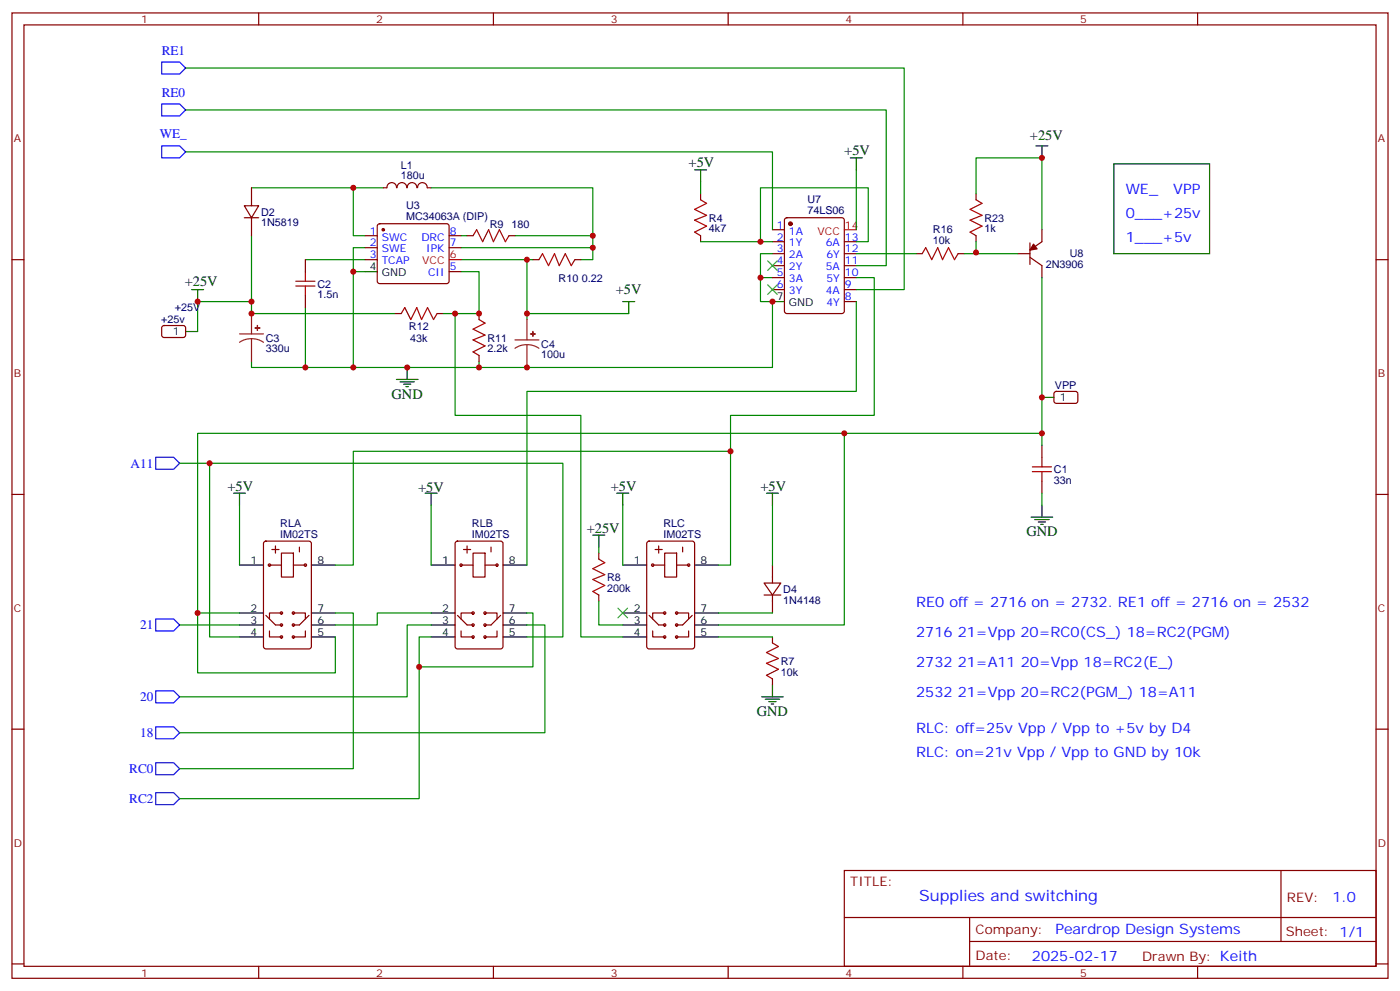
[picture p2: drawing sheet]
<svg xmlns="http://www.w3.org/2000/svg" width="412mm" height="292mm" viewBox="0 0 412 292" stroke-linecap="round" stroke-linejoin="round" font-family="sans-serif">
<g fill="none" stroke="#870000" stroke-width=".35">
<path d="M3.5 3.8h405.4v284.3h-405.4zM7.1 7.3h398.2v277.3h-398.2zM76.2 3.8v3.5M145.3 3.8v3.5M214.5 3.8v3.5M283.6 3.8v3.5M352.8 3.8v3.5M74.1 55.3v5.3M112.9 55.3h1M114 55.3a1.41 1.41 0 0 1 1.4-1.5 1.41 1.41 0 0 1 1.4 1.5M117 55.3a1.41 1.41 0 0 1 1.4-1.5 1.41 1.41 0 0 1 1.4 1.5M120 55.3a1.41 1.41 0 0 1 1.4-1.5 1.41 1.41 0 0 1 1.4 1.5"/>
<path d="M123 55.3a1.41 1.41 0 0 1 1.4-1.5 1.41 1.41 0 0 1 1.4 1.5M125.9 55.3h1.1M206.4 57.1v1.7M287.5 57.1v1.7M3.5 76.5h3.6M72 60.6h4.2l-2.1 3.5zM72 64.1h4.2M74.1 64.1v5.3M90 76.5v3.5M107.6 76.5h3.5M107.6 69.4h3.5M107.6 73h3.5"/>
<path d="M111.4 66.1l.4-.2h19.8l.5 .2 .2 .5v16.2l-.2 .5-.5 .2h-19.8l-.5-.2-.2-.5v-16.2zM132.3 69.4h3.5M132.3 73h3.5M137.6 69.4h1.7M149.9 69.4h1.8M157 76.5h1.7M169.3 76.5h1.8M206.4 69.4v1.8M227.5 67.7h3.6M227.5 71.2h3.6M227.5 74.7h3.6M227.5 78.2h3.6"/>
<path d="M231.3 64.3l.5-.2h16.2l.7 .5v27.1l-.5 .6-16.4 .1-.7-.5v-27.1zM248.7 71.2h3.5M248.7 74.7h3.5M248.7 78.2h3.5M269.9 74.7h1.7M282.2 74.7h1.8M287.5 69.4v1.8M299.9 74.7h3.5M303.4 75.8l3.5 2.4v3.6M303.4 71.5v6.4M306.9 67.7v3.5l-3.5 2.5M405.3 76.5h3.6"/>
<path d="M47.9 96.1l.4-.2h5.9l.5 .7-.1 2.4-.6 .4-5.9-.1-.5-.6v-2.1zM90 87.1v3.5M116.4 92.4h1.8M128.8 92.4h1.7M132.3 80h3.5M141.1 92.4v1.7M227.5 81.8h3.6M227.5 85.3h3.6M248.7 81.8h3.5M248.7 85.3h3.5M248.7 88.8h3.5M141.1 104.7v1.8"/>
<path d="M310.7 115.5l.4-.2h6l.4 .7-.1 2.4-.6 .4-5.9-.1-.5-.6v-2.1zM306.9 131.2v3.5M3.5 145.6h3.6M77.8 159.6l.5-.2h12.7l.7 .4v30.6l-.4 .7h-13l-.6-.4-.1-30.6zM134.3 159.6l.5-.2h12.7l.6 .4 .1 30.6-.5 .7h-12.9l-.7-.4v-30.6zM190.7 159.6l.5-.2h12.7l.7 .4v30.6l-.5 .7h-12.9l-.6-.4-.1-30.6zM306.9 141.7v3.6M405.3 145.6h3.6M79.4 166.4h3.5M80.1 161.9h2.1M81.1 160.8v2.1M82.9 162.9h3.5v7.1h-3.5z"/>
<path d="M86.4 166.4h3.6M88.2 161.1v1.5M135.8 166.4h3.5M136.5 161.9h2.1M137.6 160.8v2.1M139.3 162.9h3.6v7.1h-3.6zM142.9 166.4h3.5M144.6 161.1v1.5M176.4 162.9v1.8M176.4 175.3v1.7M192.3 166.4h3.5M193 161.9h2.1"/>
<path d="M194 160.8v2.1M195.8 162.9h3.5v7.1h-3.5zM199.3 166.4h3.5M201.1 161.1v1.5M225.1 171.7h4.9l-2.5 3.6zM225.1 175.3h4.9M227.5 166.4v5.3M227.5 175.3v5.3M78.3 181.3l2.8 2.8h1.8M79.4 185.8v1.8h3.5M82.9 180.6h-3.5v1.7M86.4 180.6h3.6v1.7"/>
<path d="M90 185.8v1.8h-3.6M91 181.3l-2.8 2.8h-1.8M134.8 181.3l2.8 2.8h1.7M135.8 185.8v1.8h3.5M139.3 180.6h-3.5v1.7M142.9 180.6h3.5v1.7M146.4 185.8v1.8h-3.5M147.5 181.3l-2.9 2.8h-1.7M191.2 181.3l2.8 2.8h1.8M192.3 185.8v1.8h3.5M195.8 180.6h-3.5v1.7M199.3 180.6h3.5v1.7"/>
<path d="M202.8 185.8v1.8h-3.5M203.9 181.3l-2.8 2.8h-1.8M227.5 187.6v1.8M227.5 200v1.7M3.5 214.8h3.6M405.3 214.8h3.6M248.7 256.4h156.6v28.2h-156.6zM377.3 256.4v20.9M248.7 270.2h156.5M285.6 277.3h119.6M285.6 270.2v14.2M3.5 283.9h3.6"/>
<path d="M76.2 284.6v3.5M145.3 284.6v3.5M214.5 284.6v3.5M283.6 284.6v3.5M352.8 284.6v3.5M405.3 283.9h3.6"/>
<circle cx="79.4" cy="166.4" r=".35"/>
<circle cx="90" cy="166.4" r=".35"/>
<circle cx="135.8" cy="166.4" r=".35"/>
<circle cx="146.4" cy="166.4" r=".35"/>
<circle cx="192.3" cy="166.4" r=".35"/>
<circle cx="202.8" cy="166.4" r=".35"/>
<circle cx="82.9" cy="180.6" r=".35"/>
<circle cx="82.9" cy="184.1" r=".35"/>
<circle cx="82.9" cy="187.6" r=".35"/>
<circle cx="86.4" cy="180.6" r=".35"/>
<circle cx="86.4" cy="184.1" r=".35"/>
<circle cx="86.4" cy="187.6" r=".35"/>
<circle cx="139.3" cy="180.6" r=".35"/>
<circle cx="139.3" cy="187.6" r=".35"/>
<circle cx="139.3" cy="184.1" r=".35"/>
<circle cx="142.9" cy="180.6" r=".35"/>
<circle cx="142.9" cy="184.1" r=".35"/>
<circle cx="142.9" cy="187.6" r=".35"/>
<circle cx="195.8" cy="187.6" r=".35"/>
<circle cx="195.8" cy="180.6" r=".35"/>
<circle cx="195.8" cy="184.1" r=".35"/>
<circle cx="199.3" cy="187.6" r=".35"/>
<circle cx="199.3" cy="180.6" r=".35"/>
<circle cx="199.3" cy="184.1" r=".35"/>
</g>
<g fill="none" stroke="#008700" stroke-width=".35">
<path d="M54.7 32.4h206.4v45.8h-8.9M54.7 20h211.6v65.3h-14.1M54.7 44.7h172.8v23M74.1 55.3h30M112.9 55.3h-8.8v14.1h3.5M127 55.3h47.6v14.1M206.4 53.6v3.5M252.2 50v17.7M287.5 57.1v-10.6h19.4v21.2M74.1 69.4v23h42.3M90 76.5h17.6M107.6 73h-3.5v7h3.5"/>
<path d="M135.8 73h38.8M135.8 76.5h21.2M135.8 69.4h1.8M151.7 69.4h22.9v7.1h-3.5M155.2 76.5v17.6M206.4 71.2h17.6M227.5 74.7h-3.5v7.1M227.5 71.2h-3.5v-15.9h31.8v15.9h-3.6M252.2 74.7h17.7M287.5 71.2v3.5h12.4M287.5 74.4v.3h-3.5M74.1 88.8h-15.9v8.8"/>
<path d="M90 90.6v17.6h14.1M104.1 80v28.2h37M134.1 92.4v29.9h37v65.3h12.3M135.8 80h5.3v12.4h-10.6M155.2 92.4h30M227.5 81.8h-3.5v7h3.5v19.4h-86.4v-1.7M252.2 81.8h5.3v40.5h-42.3v10.6M252.2 88.8v26.5h-97v51.1M306.9 81.8v45.8h-248.7v53h12.4M74.1 106.5v1.7h15.9M52.9 136.5h8.8v51.1h8.9M61.7 136.5h104.1v51.1h-10.6"/>
<path d="M248.7 127.6v56.5h-37M306.9 127.6v3.6M70.6 148.8v17.6M127 148.8v17.6M183.4 148.8v17.6M227.5 148.8v17.6M306.9 145.3v3.5M98.8 166.4h5.3v-33.5h111.1v33.5h-3.5M176.4 177v7.1h7M176.4 161.1v1.8M52.9 184.1h17.7M58.2 180.6v17.6h40.6v-10.6"/>
<path d="M98.8 180.6h5.3v45.8h-51.2M123.5 196.4v38.8h-70.6M127 184.1h-7.1v21.1h-67M127 180.6h-15.9v3.5h-12.3M155.2 184.1h5.3v31.7h-107.6M155.2 180.6h1.8v15.8h-33.5v-8.8h3.5M211.7 180.6h15.8M211.7 187.6h15.8"/>
</g>
<path d="M70.6 98.4h7M74.1 99.8l-1.9 .2-1.6 .8M74.1 99.8l1.8 .2 1.7 .8M74.1 92.4v6M74.1 99.8v6.7M155.2 94.1v6M151.7 100.1h7M155.2 101.5l-1.8 .3-1.7 .8M155.2 101.5l1.9 .3 1.6 .8M155.2 101.5v6.7" fill="none" stroke="#8c2424" stroke-width=".35"/>
<g fill="#8c2424" stroke="#8c2424" stroke-width=".35">
<path d="M156.3 98.4h1.4z"/>
<path d="M157 97.6v1.5z"/>
<path d="M75.1 96.6h1.5z"/>
<path d="M75.8 95.9v1.4z"/>
</g>
<g fill="none" stroke="#a10000" stroke-width=".35">
<path d="M206.4 58.8l1.7 1.1-3.5 1.8 3.5 1.7-3.5 1.4 3.5 1.8-3.5 1.8 1.8 1M287.5 58.8l1.8 1.1-3.5 1.8 3.5 1.7-3.5 1.4 3.5 1.8-3.5 1.8 1.7 1M139.3 69.4l1.1-1.7 1.8 3.5 1.7-3.5 1.4 3.5 1.8-3.5 1.8 3.5 1-1.8M158.7 76.5l1.1-1.8 1.8 3.5 1.7-3.5 1.4 3.5 1.8-3.5 1.8 3.5 1-1.7M271.6 74.7l1.1-1.7 1.8 3.5 1.7-3.5 1.4 3.5 1.8-3.5 1.8 3.5 1-1.8M87.1 84.2h5.7M87.1 82.8h5.7M90 80v2.8M90 84.2v2.9M118.2 92.4l1-1.8 1.8 3.5 1.8-3.5 1.4 3.5 1.7-3.5 1.8 3.5 1.1-1.7M141.1 94.1l1.8 1.1-3.6 1.7 3.6 1.8-3.6 1.4 3.6 1.8-3.6 1.7 1.8 1.1M304.1 138.9h5.6"/>
<path d="M304.1 137.5h5.6M306.9 134.7v2.8M306.9 138.9v2.8M176.4 164.7l1.8 1-3.6 1.8 3.6 1.8-3.6 1.4 3.6 1.7-3.6 1.8 1.8 1.1M227.5 189.4l1.8 1-3.5 1.8 3.5 1.8-3.5 1.4 3.5 1.7-3.5 1.8 1.7 1.1"/>
</g>
<g fill="#870000" stroke="#870000" stroke-width=".35">
<path d="M304.4 71.9l1.1 1.4-2.1 .4z"/>
<circle cx="112.9" cy="67.7" r=".35"/>
<circle cx="232.8" cy="65.9" r=".53"/>
</g>
<g fill="none" stroke="#000" stroke-width=".35">
<path d="M204.6 50h3.5M206.4 50v3.6M250.5 46.5h3.5M252.2 46.5v3.5M305.2 43h3.5M306.9 43v3.5M328.1 48.3h28.2v26.4h-28.2zM54.7 97.6h3.5M56.4 85.3h3.6M58.2 85.3v3.5M107.6 80h3.5M183.4 88.8h3.6"/>
<path d="M185.2 88.8v3.6M227.5 88.8h3.6M116.8 111.8h6.3M117.8 112.5h4.3M118.9 113.2h2.1M119.6 113.9h.7M119.9 108.2v3.6M306.9 117.1h3.5M68.8 145.3h3.5M70.6 145.3v3.5M125.2 145.3h3.6M127 145.3v3.5"/>
<path d="M174.6 157.6h3.6M176.4 157.6v3.5M181.7 145.3h3.5M183.4 145.3v3.5M225.8 145.3h3.5M227.5 145.3v3.5M303.7 152.3h6.4M304.8 153h4.2M305.9 153.7h2.1M306.6 154.4h.7M306.9 148.8v3.5M70.6 166.4h7"/>
<path d="M91.7 166.4h7.1M127 166.4h7.1M148.2 166.4h7M183.4 166.4h7.1M204.6 166.4h7.1M70.6 180.6h7M70.6 184.1h7M70.6 187.6h7M91.7 180.6h7.1M91.7 184.1h7.1M91.7 187.6h7.1M127 180.6h7.1"/>
<path d="M127 184.1h7.1M127 187.6h7.1M148.2 180.6h7M148.2 184.1h7M148.2 187.6h7M183.4 180.6h7.1M183.4 184.1h7.1M183.4 187.6h7.1M204.6 180.6h7.1M204.6 184.1h7.1M204.6 187.6h7.1M224.4 205.2h6.3"/>
<path d="M225.4 206h4.3M226.5 206.7h2.1M227.2 207.4h.7M227.5 201.7v3.5"/>
</g>
<path d="M132.3 76.5h3.5M248.7 67.7h3.5" fill="none" stroke="#f00" stroke-width=".35"/>
<path d="M47.6 18.3h5.3l1.8 1.7-1.8 1.8h-5.3zM47.6 30.6h5.3l1.8 1.8-1.8 1.7h-5.3zM47.6 43h5.3l1.8 1.7-1.8 1.8h-5.3zM45.9 134.7h5.3l1.7 1.8-1.7 1.7h-5.3zM45.9 182.3h5.3l1.7 1.8-1.7 1.7h-5.3zM45.9 203.5h5.3l1.7 1.7-1.7 1.8h-5.3zM45.9 214.1h5.3l1.7 1.7-1.7 1.8h-5.3zM45.9 224.6h5.3l1.7 1.8-1.7 1.8h-5.3zM45.9 233.5h5.3l1.7 1.7-1.7 1.8h-5.3z" fill="none" stroke="#00f" stroke-width=".35"/>
<path d="M226.1 76.8l2.9 2.9M229 76.8l-2.9 2.9M226.1 83.9l2.9 2.8M229 83.9l-2.9 2.8M182 179.1l2.9 2.9M184.9 179.1l-2.9 2.9" fill="none" stroke="#3c3" stroke-width=".35"/>
<g fill="#c00">
<circle cx="155.2" cy="76.5" r=".88"/>
<circle cx="90" cy="108.2" r=".88"/>
<circle cx="74.1" cy="92.4" r=".88"/>
<circle cx="104.1" cy="55.3" r=".88"/>
<circle cx="141.1" cy="92.4" r=".88"/>
<circle cx="104.1" cy="108.2" r=".88"/>
<circle cx="104.1" cy="80" r=".88"/>
<circle cx="174.6" cy="73" r=".88"/>
<circle cx="174.6" cy="69.4" r=".88"/>
<circle cx="74.1" cy="88.8" r=".88"/>
<circle cx="119.9" cy="108.2" r=".88"/>
<circle cx="287.5" cy="74.4" r=".88"/>
<circle cx="155.2" cy="108.2" r=".88"/>
<circle cx="141.1" cy="108.2" r=".88"/>
<circle cx="224" cy="81.8" r=".88"/>
<circle cx="227.5" cy="88.8" r=".88"/>
<circle cx="58.2" cy="180.6" r=".88"/>
<circle cx="248.7" cy="127.6" r=".88"/>
<circle cx="134.1" cy="92.4" r=".88"/>
<circle cx="61.7" cy="136.5" r=".88"/>
<circle cx="123.5" cy="196.4" r=".88"/>
<circle cx="306.9" cy="127.6" r=".88"/>
<circle cx="306.9" cy="46.5" r=".88"/>
<circle cx="155.2" cy="92.4" r=".88"/>
<circle cx="215.2" cy="132.9" r=".88"/>
<circle cx="306.9" cy="117.1" r=".88"/>
<circle cx="224" cy="71.2" r=".88"/>
<circle cx="58.2" cy="88.8" r=".88"/>
</g>
<text font-size="4.6" fill="#00f" x="270.8" y="265.4">Supplies and switching</text>
<g font-size="4.2">
<text x="303.4" y="41.2">+25V</text>
<text x="248.7" y="45.8">+5V</text>
<text x="202.8" y="49.3">+5V</text>
<text x="54.4" y="84.2">+25V</text>
<text x="181.4" y="86.7">+5V</text>
<text x="115.4" y="117.4">GND</text>
<text x="67" y="144.6">+5V</text>
<text x="123.2" y="144.9">+5V</text>
<text x="179.9" y="144.6">+5V</text>
<text x="224" y="144.6">+5V</text>
<text x="172.9" y="156.9">+25V</text>
<text x="302.3" y="158">GND</text>
<text x="223" y="210.9">GND</text>
</g>
<g font-size="4.2" fill="#00f">
<text x="331.6" y="57.1">WE_</text>
<text x="345.6" y="57.1">VPP</text>
<text x="331.6" y="64.1">0___+25v</text>
<text x="331.6" y="71.2">1___+5v</text>
<text x="269.9" y="178.8">RE0 off = 2716 on = 2732. RE1 off = 2716 on = 2532</text>
<text x="269.9" y="187.6">2716 21=Vpp 20=RC0(CS_) 18=RC2(PGM)</text>
<text x="269.9" y="196.4">2732 21=A11 20=Vpp 18=RC2(E_)</text>
<text x="269.9" y="205.2">2532 21=Vpp 20=RC2(PGM_) 18=A11</text>
<text x="269.9" y="215.8">RLC: off=25v Vpp / Vpp to +5v by D4</text>
<text x="269.9" y="222.9">RLC: on=21v Vpp / Vpp to GND by 10k</text>
<text x="392.5" y="265.7">1.0</text>
<text x="310.9" y="275.2">Peardrop Design Systems</text>
<text x="304" y="283">2025-02-17</text>
</g>
<g font-size="3.9" fill="#00f">
<text x="47.6" y="16.1">RE1</text>
<text x="47.6" y="28.4">RE0</text>
<text x="47" y="40.7">WE_</text>
<text x="38.5" y="137.7">A11</text>
<text x="41.3" y="185.3">21</text>
<text x="41.3" y="206.5">20</text>
<text x="41.3" y="217.1">18</text>
<text x="38.1" y="227.7">RC0</text>
<text x="38.1" y="236.5">RC2</text>
</g>
<g font-size="3.9" fill="#800">
<text x="250.5" y="261">TITLE:</text>
<text x="379.1" y="265.7">REV:</text>
<text x="287.4" y="275.2">Company:</text>
<text x="378.7" y="275.8">Sheet: 1/1</text>
<text x="287.4" y="282.9">Date:</text>
<text x="336.4" y="282.9">Drawn By: Keith</text>
</g>
<g font-size="3.2" fill="#800">
<text x="41.6" y="6.8">1</text>
<text x="110.8" y="6.8">2</text>
<text x="179.9" y="6.8">3</text>
<text x="249.1" y="6.8">4</text>
<text x="318.2" y="6.8">5</text>
<text x="4.1" y="41.9">A</text>
<text x="405.9" y="41.9">A</text>
<text x="4.1" y="111.1">B</text>
<text x="405.9" y="111.1">B</text>
<text x="4.1" y="180.2">C</text>
<text x="405.9" y="180.2">C</text>
<text x="4.1" y="249.3">D</text>
<text x="405.9" y="249.3">D</text>
<text x="41.6" y="287.6">1</text>
<text x="110.8" y="287.6">2</text>
<text x="179.9" y="287.6">3</text>
<text x="249.1" y="287.6">4</text>
<text x="318.2" y="287.6">5</text>
</g>
<g font-size="3.2" fill="#000080">
<text x="118.1" y="52.7">180u</text>
<text x="118.1" y="49.6">L1</text>
<text x="237.8" y="59.8">U7</text>
<text x="76.9" y="63.6">D2</text>
<text x="119.6" y="64.7">MC34063A (DIP)</text>
<text x="119.6" y="61.5">U3</text>
<text x="208.8" y="65.2">R4</text>
<text x="237.8" y="62.9">74LS06</text>
<text x="290" y="65.3">R23</text>
<text x="76.9" y="66.7">1N5819</text>
<text x="144.3" y="67.1">R9</text>
<text x="150.7" y="67.1">180</text>
<text x="208.8" y="68.5">4k7</text>
<text x="274.8" y="71.9">10k</text>
<text x="274.8" y="68.7">R16</text>
<text x="290" y="68.4">1k</text>
<text x="315.1" y="75.8">U8</text>
<text x="164.6" y="83">R10</text>
<text x="171.4" y="83">0.22</text>
<text x="308" y="79">2N3906</text>
<text x="93.5" y="87.9">1.5n</text>
<text x="93.5" y="84.7">C2</text>
<text x="47.5" y="95.2">+25v</text>
<text x="51.5" y="91.6">+25V</text>
<text x="78.3" y="100.6">C3</text>
<text x="120.5" y="97.1">R12</text>
<text x="120.8" y="100.6">43k</text>
<text x="143.6" y="100.6">R11</text>
<text x="78.3" y="103.7">330u</text>
<text x="143.6" y="103.7">2.2k</text>
<text x="159.5" y="105.5">100u</text>
<text x="159.5" y="102.4">C4</text>
<text x="310.8" y="114.6">VPP</text>
<text x="310.4" y="142.5">33n</text>
<text x="310.4" y="139.4">C1</text>
<text x="82.6" y="155.1">RLA</text>
<text x="139" y="155.1">RLB</text>
<text x="195.5" y="155.1">RLC</text>
<text x="82.6" y="158.3">IM02TS</text>
<text x="139" y="158.3">IM02TS</text>
<text x="195.5" y="158.3">IM02TS</text>
<text x="178.9" y="171.1">R8</text>
<text x="178.9" y="174.3">200k</text>
<text x="230.7" y="177.8">1N4148</text>
<text x="230.7" y="174.6">D4</text>
<text x="230" y="195.8">R7</text>
<text x="230" y="199">10k</text>
</g>
<g font-size="3.2" fill="#00f">
<text x="108.9" y="69.1">1</text>
<text x="112.4" y="70.8">SWC</text>
<text x="124.1" y="70.8">DRC</text>
<text x="132.5" y="69.1">8</text>
<text x="228.9" y="67.3">1</text>
<text x="228.9" y="70.8">2</text>
<text x="232.4" y="69.1">1A</text>
<text x="248.9" y="70.8">13</text>
<text x="108.9" y="72.6">2</text>
<text x="108.9" y="76.1">3</text>
<text x="112.4" y="74.4">SWE</text>
<text x="112.4" y="77.9">TCAP</text>
<text x="125.5" y="74.4">IPK</text>
<text x="132.5" y="72.6">7</text>
<text x="228.9" y="74.4">3</text>
<text x="228.9" y="77.9">4</text>
<text x="232.4" y="72.6">1Y</text>
<text x="232.4" y="76.1">2A</text>
<text x="243.2" y="72.6">6A</text>
<text x="243.4" y="76.1">6Y</text>
<text x="248.9" y="77.9">11</text>
<text x="248.9" y="74.4">12</text>
<text x="126.1" y="81.4">CII</text>
<text x="132.5" y="79.7">5</text>
<text x="228.9" y="81.4">5</text>
<text x="232.4" y="79.7">2Y</text>
<text x="232.4" y="83.2">3A</text>
<text x="243.2" y="79.7">5A</text>
<text x="243.4" y="83.2">5Y</text>
<text x="248.9" y="81.4">10</text>
<text x="228.9" y="84.9">6</text>
<text x="232.4" y="86.7">3Y</text>
<text x="243.2" y="86.7">4A</text>
<text x="248.9" y="88.5">8</text>
<text x="248.9" y="84.9">9</text>
<text x="243.4" y="90.2">4Y</text>
</g>
<g font-size="3.2" fill="#f00">
<text x="240.8" y="69.1">VCC</text>
<text x="248.9" y="67.3">14</text>
<text x="124.4" y="77.9">VCC</text>
<text x="132.5" y="76.1">6</text>
</g>
<g font-size="3.2">
<text x="108.9" y="79.7">4</text>
<text x="112.4" y="81.4">GND</text>
<text x="228.9" y="88.5">7</text>
<text x="232.4" y="90.2">GND</text>
<text x="50.9" y="98.7">1</text>
<text x="312.2" y="118.1">1</text>
<text x="73.8" y="166.1">1</text>
<text x="93.5" y="166.1">8</text>
<text x="130.3" y="166.1">1</text>
<text x="149.9" y="166.1">8</text>
<text x="186.7" y="166.1">1</text>
<text x="206.4" y="166.1">8</text>
<text x="73.8" y="180.2">2</text>
<text x="73.8" y="183.7">3</text>
<text x="93.5" y="183.7">6</text>
<text x="93.5" y="180.2">7</text>
<text x="130.3" y="180.2">2</text>
<text x="130.3" y="183.7">3</text>
<text x="149.9" y="183.7">6</text>
<text x="149.9" y="180.2">7</text>
<text x="186.7" y="180.2">2</text>
<text x="186.7" y="183.7">3</text>
<text x="206.4" y="183.7">6</text>
<text x="206.4" y="180.2">7</text>
<text x="73.8" y="187.3">4</text>
<text x="93.5" y="187.3">5</text>
<text x="130.3" y="187.3">4</text>
<text x="149.9" y="187.3">5</text>
<text x="186.7" y="187.3">4</text>
<text x="206.4" y="187.3">5</text>
</g>
</svg>
